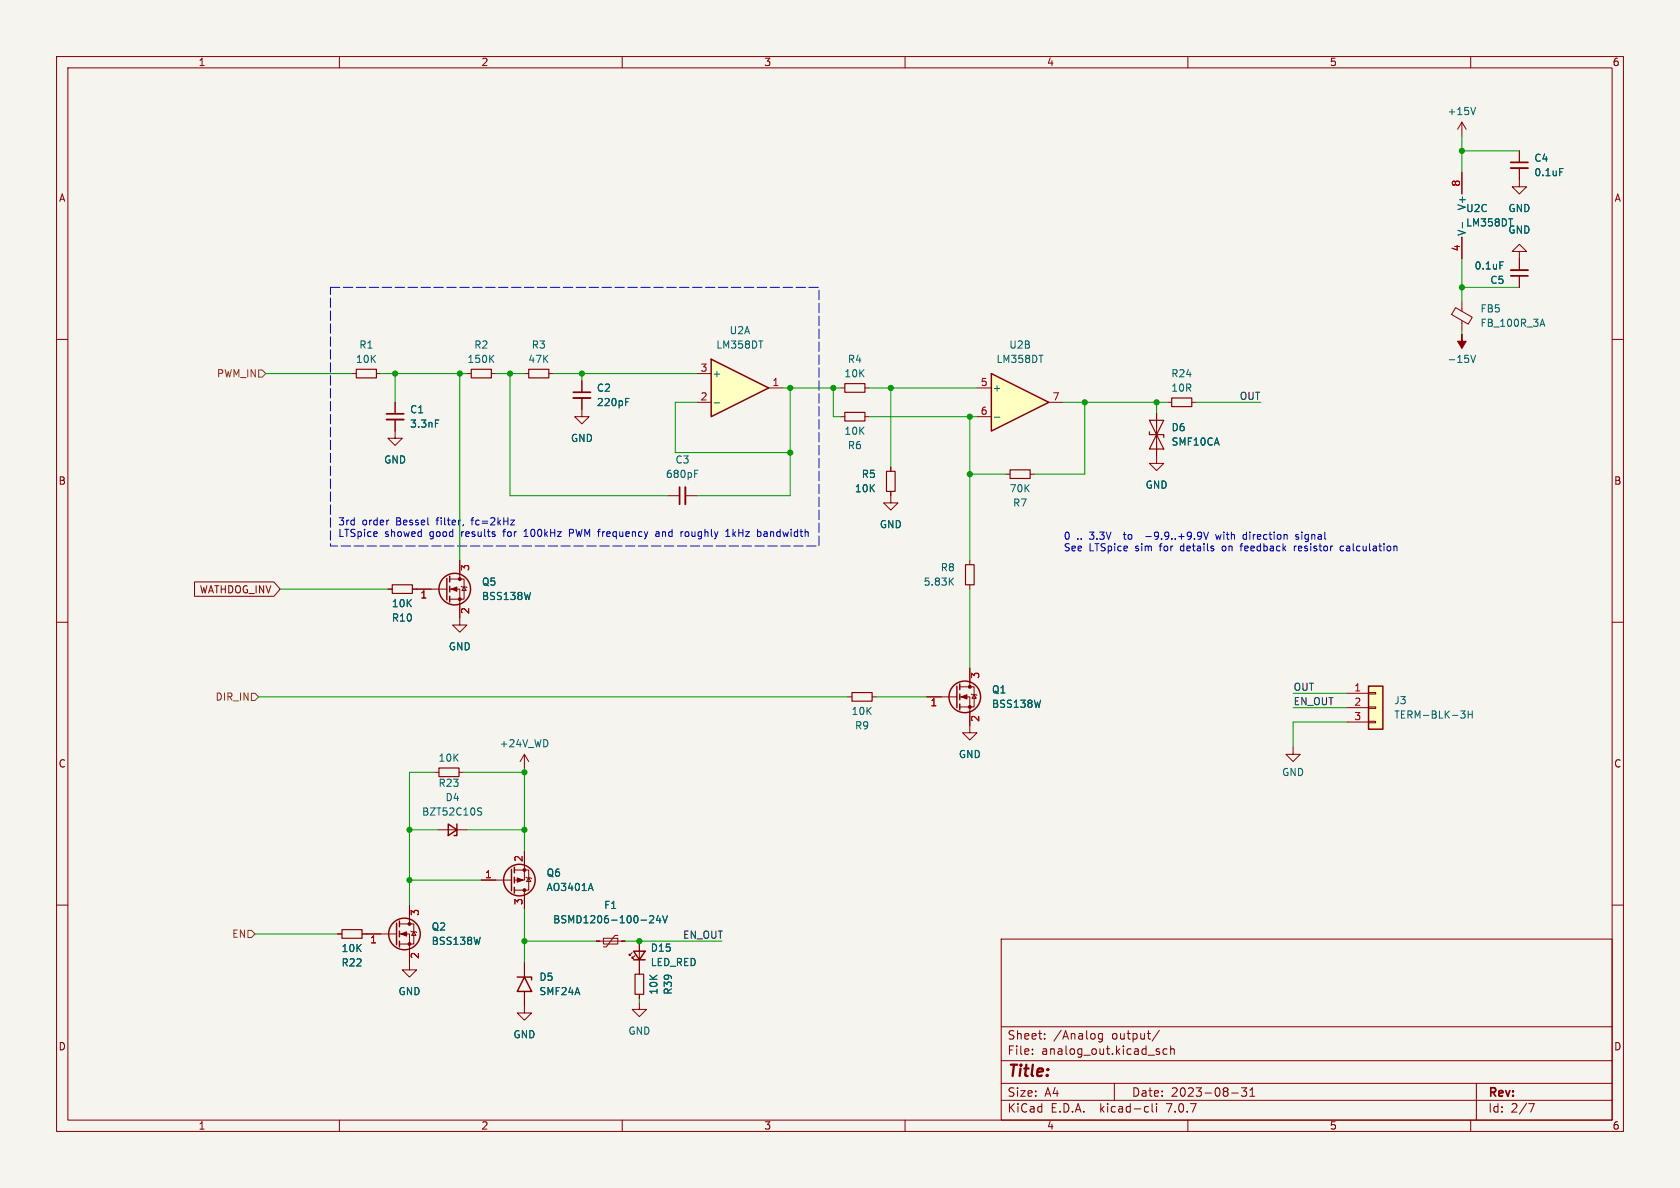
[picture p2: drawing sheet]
<svg xmlns="http://www.w3.org/2000/svg" width="297mm" height="210mm" viewBox="0 0 297 210" stroke-linecap="round" stroke-linejoin="round" font-family="sans-serif">
<path d="M0 0h297v210h-297z" fill="#f5f4ef" stroke="#f5f4ef" stroke-width=".18"/>
<g fill="none" stroke="#840000" stroke-width=".18">
<path d="M10 10h277v190h-277zM12 12h273v186h-273zM60 10v2M110 10v2M160 10v2M210 10v2M260 10v2M258.4 21.6v2.5M258.4 30.5v3.8M258.4 21.6l-.7 1.3M258.4 21.6l.8 1.3M268.6 29.7v3.3h1.3l-1.3 1.3-1.3-1.3h1.3"/>
<path d="M268.6 26.7v2M10 60h2M257.3 54.4l3 1.7-.7 1.2-3-1.7zM258.4 41.9v3.8M258.4 53.3v1.7M258.4 56.7v1.7M268.6 44.5h1.3l-1.3-1.3-1.3 1.3h1.3v3.3M268.6 48.8v2M285 60h2M69.8 74.2v3.3h1.3l-1.3 1.2-1.2-1.2h1.2M69.8 71.1v2.1M102.9 72.4v1.3h1.2l-1.2 1.2-1.3-1.2h1.3"/>
<path d="M148.6 73.7h.8M148.6 68.6h.8M152.9 73.7h.8M152.9 68.6h.8M204.5 73v8.9h1.2l-1.2 1.3-1.3-1.3h1.3M206.4 71.1h.7M210.7 71.1h.8M81.3 99.1v3.3M118.1 87.6h2M121.2 87.6h2M157.5 86.9v2h1.2l-1.2 1.3-1.3-1.3h1.3M157.5 82.6v.7"/>
<path d="M171.4 99.1v.7M10 110h2M68.6 104.1h.7M72.9 104.1h6.1M79.5 104.1h1.8v6.4h1.2l-1.2 1.3-1.3-1.3h1.3M79.5 102.4h2.5v3.5h-2.5M81.5 103.6l.2 .2h.7l.1 .1M82 103.8l.4 .6h-.7zM171.4 103.4v.7M171.4 118.1v3.3M285 110h2M76.8 136.5h.8"/>
<path d="M81.2 136.5h.7M92.7 133.4v2.5M92.7 133.4l-.8 1.2M92.7 133.4l.8 1.2M149.9 123.2h.7M154.2 123.2h.7M163.8 123.2h5.4M169.7 123.2h1.7v6.3h1.3l-1.3 1.3-1.2-1.3h1.2M169.7 121.4h2.5v3.6h-2.5M171.7 122.7l.1 .1h.8l.1 .1M172.2 122.8l.4 .6h-.8zM228.6 132.1v1.3h1.3l-1.3 1.2-1.3-1.2h1.3"/>
<path d="M238.1 122.6h3.8M238.1 125.1h3.8M238.1 127.6h3.8M241.9 127.5h1.3v.3h-1.3zM241.9 125h1.3v.2h-1.3zM241.9 122.4h1.3v.3h-1.3zM10 160h2M77.5 146.7h5M85.1 155.6h5.3M90.9 153.8h2.6v3.6h-2.6M92.7 150.5v5.1h-1.8M92.7 157.4v3.3"/>
<path d="M93 155.1l.1 .1h.8l.1 .1M93.5 155.2l.4 .6h-.8zM285 160h2M59.7 165.1h.8M64 165.1h6.1M70.6 165.1h1.8v6.4h1.3l-1.3 1.2-1.3-1.2h1.3M70.6 163.3h2.6v3.6h-2.6M72.4 160v3.3M72.6 164.6l.2 .1h.7l.2 .1M73.2 164.7l.3 .7h-.7zM92.7 175.3v3.8h1.3l-1.3 1.2-1.3-1.2h1.3M92.7 170.2v2.5"/>
<path d="M105.4 166.4h5.1M106.7 165.9h2.5v1h-2.5zM109.2 165.4h-.5l-1.5 2h-.5M111.8 168.4l-.5 .5v-.2v.2h.2M112.3 168.9l-.5 .5v-.2v.2h.2M113 177.2v1.2h1.3l-1.3 1.3-1.2-1.3h1.2M113 166.4v5.8M113 175.8v.7M177 166h108v32h-108zM60 198v2M110 198v2M160 198v2"/>
<path d="M177 194.5h108M177 191.5h108M177 187.5h108M177 181.5h108M182.5 186.3v.1M182.5 185.5v.1M184.7 183.6v.1M184.7 182.8v.1M194.9 182.7v1.2l-.3 .3-.4-.1M194.9 182.8l-.4-.1-.3 .3v.4l.1 .2h.6M197 191.5v3M202.6 195.6l.4 .1"/>
<path d="M203 196.5l-.4 .1M203.7 195.1v1.3l.2 .2M204.5 195.1v.1M204.5 195.6v1M204.8 185.9l.2 .2-.2 .3M204.8 185.4l.2 .1M205 182.1l-1.3 2M206.3 185.5l-.4-.1-.3 .3v.4l.1 .2h.6M207 185.5l.2-.1 .3 .1 .1 .9M207 184.9v1.5M210 198v2M217.7 193.2h1.2"/>
<path d="M219.5 192.3h.9l-.5 .6 .4 .1v.7l-.2 .1h-.4l-.2-.1M221 193.8h.8M221 192.7l.4-.4v1.5M260 198v2M261 191.5v6.5M270.2 195.1h1l-.6 1.5"/>
</g>
<path d="M267.1 29.7h3M267.1 47.8h3M68.3 74.2h3.1M121.2 86.1v3.1" fill="none" stroke="#840000" stroke-width=".33"/>
<path d="M267.1 28.7h3M267.1 48.8h3M68.3 73.2h3.1M120.1 86.1v3.1" fill="none" stroke="#840000" stroke-width=".3"/>
<g fill="none" stroke="#006464" stroke-width=".18">
<path d="M260.9 19l-.5 1.3M258.5 39.3v1M275.7 29.8h.6M265.2 46.3h.6M272.4 57.3h.6M272.7 56.4l.4 1.3M77 74.2h.6M260 62.8l.4 1.3 .5-1.3M122.8 83.7h.4M122.8 83.1h.6M168 102.7l.6 .7M168.6 102.2l-.8 .7"/>
<path d="M258.2 125.7h.8l-.4 .5 .4 .1v.4l-.2 .2h-.4M259.6 125.7v1.2M259.6 126.3h.7M260.3 125.7v1.2M84.7 143.4l.3 .1 .2 .3-.3 .3h-.3M84.7 142.8l.5 .1M104.4 156.2l.5 1.2M114.8 162l.5-.1 .3 .3-.8 .9h.8M116.4 161.8l-.3 .9h.7M116.7 162.3v.8M117.1 161.9l.5 1.2 .4-1.2"/>
</g>
<g fill="none" stroke="#840000" stroke-width=".2">
<path d="M149.4 72.9h3.5v1.5h-3.5zM149.4 67.8h3.5v1.5h-3.5zM203.2 76.3v.5h2.5v.5M203.2 74.3h2.5l-1.2 2.5zM204.5 76.8l1.2 2.6h-2.5zM207.1 70.4h3.6v1.5h-3.6zM156.7 83.3h1.5v3.6h-1.5zM170.7 99.8h1.5v3.6h-1.5zM69.3 103.4h3.6v1.5h-3.6zM77.6 135.8h3.6v1.5h-3.6zM150.6 122.4h3.6v1.6h-3.6zM60.5 164.3h3.5v1.6h-3.5z"/>
<path d="M112.3 172.2h1.5v3.6h-1.5z"/>
</g>
<path d="M241.9 121.3h2.6v7.6h-2.6z" fill="#ffffc2" stroke="#ffffc2" stroke-width=".18"/>
<g fill="none" stroke="#840000" stroke-width=".25">
<path d="M79 102.2v3.8M79.5 101.9v1M79.5 103.6v1M79.5 105.4v1M169.2 121.3v3.8M169.7 120.9v1M169.7 122.7v1M169.7 124.5v1M241.9 121.3h2.6v7.6h-2.6zM79.2 145.7l1.6 1-1.6 1zM80.8 145.7v2h-.5M90.4 153.7v3.8"/>
<path d="M90.9 153.3v1M90.9 155.1v1M90.9 156.8v1.1M70.1 163.2v3.8M70.6 162.8v1M70.6 164.6v1M70.6 166.4v1M91.4 172.7h2.6v.5M92.7 172.7l1.3 2.6h-2.6zM112 168.1h2l-1 1.6zM112 169.7h2"/>
<circle cx="80.4" cy="104.1" r="2.79"/>
<circle cx="170.6" cy="123.2" r="2.79"/>
<circle cx="91.8" cy="155.6" r="2.79"/>
<circle cx="71.5" cy="165.1" r="2.79"/>
</g>
<g fill="#840000" stroke="#840000" stroke-width=".18">
<path d="M169.9 123.2l1-.4v.8z"/>
<path d="M70.9 165.1l1-.4v.8z"/>
<path d="M91.4 155.2l1.1 .4-1.1 .4z"/>
<path d="M79.8 104.1l1-.3v.7z"/>
<path d="M258.4 59.1v1.2h.8l-.8 1.3-.7-1.3h.7z"/>
<circle cx="171.4" cy="125" r=".25"/>
<circle cx="171.4" cy="121.4" r=".25"/>
<circle cx="72.4" cy="166.9" r=".25"/>
<circle cx="72.4" cy="163.3" r=".25"/>
<circle cx="92.7" cy="153.8" r=".25"/>
<circle cx="92.7" cy="157.4" r=".25"/>
<circle cx="81.3" cy="105.9" r=".25"/>
<circle cx="81.3" cy="102.4" r=".25"/>
</g>
<path d="M125.7 63.5l10.2 5.1-10.2 5.1z" fill="#ffffc2"/>
<path d="M125.7 63.5l10.2 5.1-10.2 5.1z" fill="none" stroke="#840000" stroke-width=".25"/>
<g fill="none" stroke="#840000" stroke-width=".18">
<path d="M62.2 66h.8M66.5 66h.8M82.5 66h.8M86.9 66h.7M92.7 66h.8M97 66h.8M102.9 67.3v2M102.9 70.4v2M123.2 71.1h2.5M123.2 66h2.5M135.9 68.6h2.5M177.8 83.8h.8"/>
<path d="M182.1 83.8h.8"/>
</g>
<path d="M86.8 63.4l.5 .7M87.3 62.8l-.7 .7M110.6 71h.4M110.6 70.4h.6M126.3 71.2h.9" fill="none" stroke="#006464" stroke-width=".18"/>
<path d="M101.3 70.4h3.1" fill="none" stroke="#840000" stroke-width=".33"/>
<path d="M101.3 69.3h3.1" fill="none" stroke="#840000" stroke-width=".3"/>
<path d="M63 65.3h3.5v1.5h-3.5zM83.3 65.3h3.6v1.5h-3.6zM93.5 65.3h3.5v1.5h-3.5zM178.6 83.1h3.5v1.5h-3.5z" fill="none" stroke="#840000" stroke-width=".2"/>
<path d="M175.3 66l10.1 5.1-10.1 5.1z" fill="#ffffc2"/>
<path d="M175.3 66l10.1 5.1-10.1 5.1z" fill="none" stroke="#840000" stroke-width=".25"/>
<g fill="none" stroke="#840000" stroke-width=".18">
<path d="M258.4 30.5v3.8M268.6 26.7v2M268.6 29.7v2.1M258.4 41.9v3.8M268.6 45.7v2.1M268.6 48.8v2M69.8 71.1v2.1M69.8 74.2v2M102.9 67.3v2M102.9 70.4v2M172.7 68.6h2.6M172.7 73.7h2.6"/>
<path d="M185.4 71.1h2.6M204.5 73v2.6M204.5 78.1v2.5M81.3 99.1v2.5M157.5 82.6v.7M157.5 86.9v.7M34.4 102.9h14l1.1 1.2-1.1 1.3h-14zM68.6 104.1h.7M72.9 104.1h3.3M81.3 106.7v2.5M171.4 118.1v2.6M163.8 123.2h2.6"/>
<path d="M171.4 125.7v2.6M85.1 155.6h2.5M92.7 150.5v2.5M92.7 158.1v2.6M59.7 165.1h.8M64 165.1h3.3M72.4 160v2.6M72.4 167.6v2.6M92.7 170.2v2.5M92.7 175.3v2.5M105.4 166.4h.6M109.9 166.4h.6"/>
<path d="M113 166.4v1.7M113 169.7v2.5M113 175.8v.7"/>
</g>
<path d="M258.5 39.3v1M275.7 29.8h.6M265.2 46.3h.6M77 74.2h.6M110.6 71h.4M110.6 70.4h.6M175.8 73.8h1M104.4 156.2l.5 1.2M114.8 162l.5-.1 .3 .3-.8 .9h.8M116.4 161.8l-.3 .9h.7M116.7 162.3v.8M117.1 161.9l.5 1.2 .4-1.2" fill="none" stroke="#006464" stroke-width=".18"/>
<path d="M45.7 65.4h.7l.6 .6-.6 .7h-.7zM44.4 122.6h.7l.6 .6-.6 .6h-.7zM43.8 164.5h.6l.7 .6-.7 .6h-.6z" fill="none" stroke="#725600" stroke-width=".18"/>
<g fill="none" stroke="#0000c2" stroke-width=".18">
<path d="M81.9 92.7l-.1 .3M90.3 91.9h.6l-.6 .9h.6M92.6 94.8h.8M92.9 93.7l-.3 .2M100.7 94.2h.5M101.2 93.6h-.5v1.2M116 94.1h.5v.7M116.5 94.3l-.4 .1-.2 .1 .2 .3h.4M120.6 94h.1M121.4 94l-.3 .2v.4l.3 .2M128.3 94.8h.7M128.3 93.9l.4-.3v1.2"/>
<path d="M135.4 94l-.3 .1M135.5 94.4h-.3l-.2 .1 .1 .3h.4M202.6 94.8h.9M212.8 94.1l.4 1.2 .4-1.2M214.9 94.5l.3 .8 .2-.6 .2 .6M216.2 96.6l-.1 .2 .1 .5M219.2 96.5h.5M219.6 96.1l-.2 .2v1.1M220.4 94.1v1.2M220.4 94.5h-.4l-.3 .2 .2 .6h.5M228.8 96.5v.9M229.2 96.5l-.4 .3"/>
<path d="M229.5 94.5h-.3l-.1 .2v.1l.4 .2v.3h-.4M237.5 96.6l-.3-.1-.3 .3 .1 .5h.5"/>
</g>
<path d="M58.4 50.8h86.4v45.7h-86.4v-45.7" fill="none" stroke="#0000c2" stroke-width=".18" stroke-dasharray="1.7 .6"/>
<g fill="none" stroke="#009600" stroke-width=".18">
<path d="M258.4 24.1v6.4M258.4 26.7h10.2M258.4 45.7v7.6M258.4 58.4v.7M258.4 50.8h10.2M47 66h15.2M67.3 66h15.2M69.8 66v5.1M81.3 66v33.1M87.6 66h5.1M90.2 66v21.6h27.9M97.8 66h25.4"/>
<path d="M102.9 66v1.3M123.2 71.1h-3.8v8.9h20.3M138.4 68.6h10.2M139.7 68.6v19h-16.5M147.3 68.6v5.1h1.3M153.7 68.6h19M153.7 73.7h19M157.5 68.6v14M171.4 73.7v25.4M188 71.1h18.4M191.8 71.1v12.7h-8.9M204.5 71.1v1.9"/>
<path d="M211.5 71.1h11.4M171.4 83.8h6.4M49.5 104.1h19.1M171.4 104.1v14M45.7 123.2h104.2M76.8 136.5h-4.4v23.5M81.9 136.5h10.8M92.7 135.9v14.6M154.9 123.2h8.9M228.6 125.1h9.5M228.6 122.6h9.5M238.1 127.6h-9.5v4.5"/>
<path d="M72.4 155.6h12.7M72.4 146.7h5.1M82.5 146.7h10.2M45.1 165.1h14.6M92.7 166.4h12.7M92.7 160.7v9.5M110.5 166.4h17.1M113 176.5v.7"/>
</g>
<g fill="#009600" stroke="#009600" stroke-width=".18">
<circle cx="139.7" cy="68.6" r=".46"/>
<circle cx="92.7" cy="146.7" r=".46"/>
<circle cx="72.4" cy="146.7" r=".46"/>
<circle cx="139.7" cy="80" r=".46"/>
<circle cx="102.9" cy="66" r=".46"/>
<circle cx="171.4" cy="83.8" r=".46"/>
<circle cx="147.3" cy="68.6" r=".46"/>
<circle cx="157.5" cy="68.6" r=".46"/>
<circle cx="171.4" cy="73.7" r=".46"/>
<circle cx="191.8" cy="71.1" r=".46"/>
<circle cx="204.5" cy="71.1" r=".46"/>
<circle cx="258.4" cy="50.8" r=".46"/>
<circle cx="258.4" cy="26.7" r=".46"/>
<circle cx="92.7" cy="136.5" r=".46"/>
<circle cx="81.3" cy="66" r=".46"/>
<circle cx="90.2" cy="66" r=".46"/>
<circle cx="69.8" cy="66" r=".46"/>
<circle cx="92.7" cy="166.4" r=".46"/>
<circle cx="72.4" cy="155.6" r=".46"/>
<circle cx="113" cy="166.4" r=".46"/>
</g>
<text font-size="2.8" fill="#840000" x="178" y="190.9">Title:</text>
<g font-size="2.1" fill="#840000">
<text x="178" y="184">Sheet:</text>
<text x="186.2" y="184">/Analog</text>
<text x="196.6" y="184">output/</text>
<text x="178" y="186.7">File:</text>
<text x="184.1" y="186.7">analog_out.kicad_sch</text>
<text x="178" y="196.9">KiCad</text>
<text x="178" y="194.1">Size:</text>
<text x="184.7" y="194.1">A4</text>
<text x="185.7" y="196.9">E.D.A.</text>
<text x="194.6" y="196.9">kicad-cli</text>
<text x="200" y="194.1">Date:</text>
<text x="206.5" y="196.9">7.0.7</text>
<text x="207" y="194.1">2023-08-31</text>
<text x="263" y="194.3">Rev:</text>
<text x="263" y="196.9">Id:</text>
<text x="267.1" y="196.9">2/7</text>
</g>
<g font-size="1.8" fill="#840000">
<text x="35" y="11.9">1</text>
<text x="85" y="11.9">2</text>
<text x="135" y="11.9">3</text>
<text x="185" y="11.9">4</text>
<text x="235" y="11.9">5</text>
<text x="285" y="11.9">6</text>
<text x="10.3" y="35.9">A</text>
<text x="285.3" y="35.9">A</text>
<text x="10.3" y="85.9">B</text>
<text x="285.3" y="85.9">B</text>
<text x="35.2" y="105.1">WATHDOG_INV</text>
<text x="10.3" y="135.9">C</text>
<text x="285.3" y="135.9">C</text>
<text x="10.3" y="185.9">D</text>
<text x="285.3" y="185.9">D</text>
<text x="35" y="199.9">1</text>
<text x="85" y="199.9">2</text>
<text x="135" y="199.9">3</text>
<text x="185" y="199.9">4</text>
<text x="235" y="199.9">5</text>
<text x="285" y="199.9">6</text>
</g>
<g font-size="1.8" fill="#006464">
<text x="255.8" y="20.5">+15V</text>
<text x="271.2" y="28.8">C4</text>
<text x="271.2" y="31.3">0.1uF</text>
<text x="259.1" y="37.7">U2C</text>
<text x="259.1" y="40.2">LM358DT</text>
<text x="259.3" y="41.8" transform="rotate(-90 259.3 41.8)">V-</text>
<text x="259.3" y="37.3" transform="rotate(-90 259.3 37.3)">V+</text>
<text x="266.6" y="41.5">GND</text>
<text x="266.6" y="37.7">GND</text>
<text x="260.6" y="47.8">0.1uF</text>
<text x="263.4" y="50.4">C5</text>
<text x="128.9" y="59.3">U2A</text>
<text x="261.6" y="55.4">FB5</text>
<text x="261.6" y="58">FB_100R_3A</text>
<text x="62.8" y="64.4">10K</text>
<text x="63.4" y="61.8">R1</text>
<text x="82.5" y="64.4">150K</text>
<text x="83.7" y="61.8">R2</text>
<text x="93.3" y="64.4">47K</text>
<text x="93.9" y="61.8">R3</text>
<text x="126.5" y="61.8">LM358DT</text>
<text x="149.8" y="64.4">R4</text>
<text x="176.1" y="64.4">LM358DT</text>
<text x="178.3" y="61.8">U2B</text>
<text x="255.8" y="64.4">-15V</text>
<text x="105.4" y="69.4">C2</text>
<text x="105.4" y="72">220pF</text>
<text x="125.9" y="66.9">+</text>
<text x="149.2" y="66.9">10K</text>
<text x="175.4" y="69.4">+</text>
<text x="207" y="66.9">R24</text>
<text x="207" y="69.4">10R</text>
<text x="72.4" y="73.3">C1</text>
<text x="72.4" y="75.8">3.3nF</text>
<text x="149.2" y="77.1">10K</text>
<text x="207" y="76.4">D6</text>
<text x="67.8" y="82.1">GND</text>
<text x="100.8" y="78.3">GND</text>
<text x="119.3" y="82.1">C3</text>
<text x="149.8" y="79.6">R6</text>
<text x="207" y="79">SMF10CA</text>
<text x="117.6" y="84.7">680pF</text>
<text x="151" y="87.2">10K</text>
<text x="152.2" y="84.7">R5</text>
<text x="178.4" y="87.2">70K</text>
<text x="179" y="89.8">R7</text>
<text x="202.4" y="86.6">GND</text>
<text x="155.4" y="93.6">GND</text>
<text x="166.2" y="101.2">R8</text>
<text x="69.2" y="107.5">10K</text>
<text x="85.1" y="106.3">BSS138W</text>
<text x="85.1" y="103.7">Q5</text>
<text x="163.2" y="103.7">5.83K</text>
<text x="69.2" y="110.1">R10</text>
<text x="79.2" y="115.2">GND</text>
<text x="175.3" y="125.3">BSS138W</text>
<text x="175.3" y="122.8">Q1</text>
<text x="246.4" y="124.7">J3</text>
<text x="150.5" y="126.6">10K</text>
<text x="151.1" y="129.1">R9</text>
<text x="246.4" y="127.2">TERM-BLK-3H</text>
<text x="77.4" y="134.8">10K</text>
<text x="88.2" y="132.3">+24V_WD</text>
<text x="169.4" y="134.2">GND</text>
<text x="226.6" y="137.4">GND</text>
<text x="77.4" y="139.3">R23</text>
<text x="78.7" y="141.8">D4</text>
<text x="74.5" y="144.4">BZT52C10S</text>
<text x="96.5" y="155.2">Q6</text>
<text x="96.5" y="157.7">AO3401A</text>
<text x="106.7" y="160.9">F1</text>
<text x="76.2" y="167.2">BSS138W</text>
<text x="76.2" y="164.7">Q2</text>
<text x="97.7" y="163.4">BSMD1206-100-24V</text>
<text x="60.3" y="171">R22</text>
<text x="60.3" y="168.5">10K</text>
<text x="95.3" y="173.6">D5</text>
<text x="114.9" y="171">LED_RED</text>
<text x="114.9" y="168.4">D15</text>
<text x="70.4" y="176.1">GND</text>
<text x="95.3" y="176.1">SMF24A</text>
<text x="116.4" y="175.9" transform="rotate(-90 116.4 175.9)">10K</text>
<text x="119" y="175.9" transform="rotate(-90 119 175.9)">R39</text>
<text x="90.7" y="183.7">GND</text>
<text x="111" y="183.1">GND</text>
</g>
<g font-size="1.8" fill="#a90000">
<text x="258.2" y="33.1" transform="rotate(-90 258.2 33.1)">8</text>
<text x="258.2" y="44.5" transform="rotate(-90 258.2 44.5)">4</text>
<text x="123.8" y="65.8">3</text>
<text x="123.8" y="70.9">2</text>
<text x="136.5" y="68.3">1</text>
<text x="173.3" y="68.3">5</text>
<text x="186" y="70.9">7</text>
<text x="173.3" y="73.4">6</text>
<text x="83.3" y="101" transform="rotate(-90 83.3 101)">3</text>
<text x="74.2" y="106.1">1</text>
<text x="83.3" y="108.7" transform="rotate(-90 83.3 108.7)">2</text>
<text x="164.4" y="125.2">1</text>
<text x="173.4" y="120.1" transform="rotate(-90 173.4 120.1)">3</text>
<text x="239.3" y="122.3">1</text>
<text x="239.3" y="124.8">2</text>
<text x="173.4" y="127.7" transform="rotate(-90 173.4 127.7)">2</text>
<text x="239.3" y="127.4">3</text>
<text x="85.7" y="155.3">1</text>
<text x="92.5" y="152.5" transform="rotate(-90 92.5 152.5)">2</text>
<text x="74.4" y="162" transform="rotate(-90 74.4 162)">3</text>
<text x="92.5" y="160.1" transform="rotate(-90 92.5 160.1)">3</text>
<text x="65.3" y="167.1">1</text>
<text x="74.4" y="169.6" transform="rotate(-90 74.4 169.6)">2</text>
</g>
<g font-size="1.8" fill="#725600">
<text x="38.3" y="66.9">PWM_IN</text>
<text x="38" y="124.1">DIR_IN</text>
<text x="40.9" y="166">EN</text>
</g>
<g font-size="1.8" fill="#0f0f0f">
<text x="219.1" y="70.8">OUT</text>
<text x="228.6" y="122.2">OUT</text>
<text x="228.6" y="124.7">EN_OUT</text>
<text x="120.6" y="166">EN_OUT</text>
</g>
<g font-size="1.8" fill="#0000c2">
<text x="59.7" y="93">3rd</text>
<text x="59.7" y="95">LTSpice</text>
<text x="64" y="93">order</text>
<text x="68" y="95">showed</text>
<text x="70.1" y="93">Bessel</text>
<text x="76.1" y="95">good</text>
<text x="77.5" y="93">filter,</text>
<text x="81.8" y="95">results</text>
<text x="83.8" y="93">fc=2kHz</text>
<text x="89.5" y="95">for</text>
<text x="93.3" y="95">100kHz</text>
<text x="101.5" y="95">PWM frequency</text>
<text x="117.2" y="95">and</text>
<text x="121.8" y="95">roughly</text>
<text x="130" y="95">1kHz</text>
<text x="135.8" y="95">bandwidth</text>
<text x="188" y="95.5">0</text>
<text x="190.3" y="95.5">..</text>
<text x="192.7" y="95.5">3.3V</text>
<text x="199.2" y="95.5">to</text>
<text x="203.4" y="95.5">-9.9..+9.9V</text>
<text x="216.1" y="95.5">with</text>
<text x="221" y="95.5">direction</text>
<text x="230.5" y="95.5">signal</text>
<text x="188" y="97.5">See</text>
<text x="192.5" y="97.5">LTSpice</text>
<text x="200.8" y="97.5">sim</text>
<text x="205.3" y="97.5">for</text>
<text x="209.2" y="97.5">details</text>
<text x="216.7" y="97.5">on</text>
<text x="220.2" y="97.5">feedback</text>
<text x="229.8" y="97.5">resistor</text>
<text x="238.2" y="97.5">calculation</text>
</g>
</svg>
